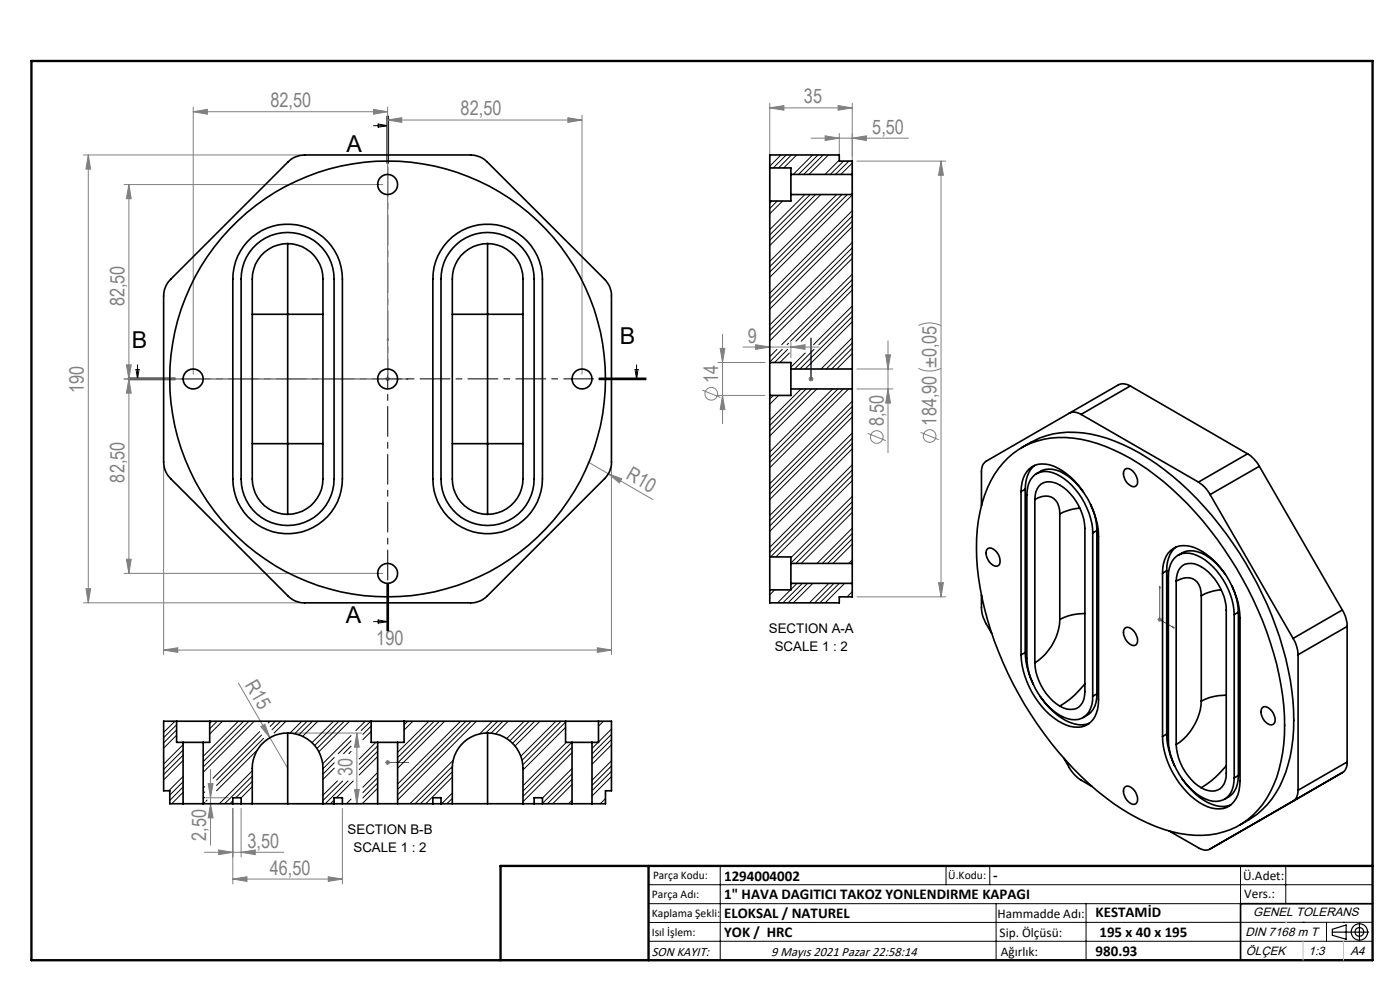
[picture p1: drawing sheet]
<svg xmlns="http://www.w3.org/2000/svg" width="297mm" height="210mm" viewBox="0 0 297 210" stroke-linecap="round" stroke-linejoin="round" font-family="sans-serif">
<g fill="none" stroke="#808080" stroke-width=".21">
<path d="M17.7 32.9h45.9M18.7 32.9l.5 3h-1zM18.7 32.9v95M26.3 39.1h54.9M27.3 39.1l.5 3h-1zM27.3 39.1v82.5M41 23.7l3-.5v1zM41 22.7v56.7M41 23.7h41.2M79.2 23.2l3 .5-3 .5zM82.2 25.5l3-.5v1zM82.2 22.7v56.7"/>
<path d="M82.2 25.5h41.3M120.5 25l3 .5-3 .5zM123.5 24.4v55M163.3 22.9l3-.5v1zM163.3 21.9v19.7M163.3 22.9h17.5M172 29.3h20.7M175 28.8l3 .5-3 .5zM177.8 22.4l3 .5-3 .5zM178 28.3v4.9M180.8 29.3l3-.5v1zM180.8 21.9v18.3"/>
<path d="M181.8 34.2h18.8M199.6 34.2v92.4M199.6 34.2l.5 3h-1zM26.8 77.4h1l-.5 3zM82.2 79.9v1M152.3 76.9h10M152.8 73.9h1l-.5 3zM153.3 70.9v19M157.6 73.6h16.2M160.3 73.1l3 .5-3 .5zM167.8 73.6l3-.5v1zM167.8 72.6v3.3"/>
<path d="M172 79.9v1M181.8 78.3h7.6M187.9 75.3h1l-.5 3zM188.4 72.3v23.7M194.8 78.1a5.4 5.4 0 0 0 4.8 0M194.8 69.1l.3-.2a5.4 5.4 0 0 1 4.5 .2M26.3 80.4h54.9M27.3 80.4l.5 3h-1zM34.7 99v39.9M81.7 80.4h1M81.9 80l.7 .7M82.6 80l-.7 .7"/>
<path d="M124.7 98l4.3 2.5M129.7 99v39.9M149 82.8l3.8 1.5M152.3 83.9h10M153.3 83.9l.5 3h-1zM171.6 80.4h.9M171.7 80l.7 .7M172.4 80l-.7 .7M181.8 82.5h7.6M184.1 91.9l3.8 1.6M188.4 82.5l.5 3h-1zM195.3 91.7l3.8 1.6"/>
<path d="M26.8 118.6h1l-.5 3zM129 100.5l2.9 1.1-.5 .8zM129 100.5l9.5 5.5M17.7 127.9h45.9M18.2 124.9h1l-.5 3zM26.3 121.6h54.9M34.7 137.9l3-.5v1zM34.7 137.9h95M126.7 137.4l3 .5-3 .5zM181.8 126.6h18.8M199.1 123.6h1l-.5 3zM245.5 131.4h1"/>
<path d="M245.7 131.1l.7 .7M246 130.9v1M246.4 131.1l-.7 .7M50.6 144.9l6.7 11.6M55.3 154.1l.9-.5 1.1 2.9zM57.3 156.5l3.7 6.5M62 155.5h14.7M75.7 155.5v15M75.7 155.5l.5 3h-1zM43.7 169.2h4.7M44.2 166.2h1l-.5 3zM44.7 170.5l.5 3h-1z"/>
<path d="M44.7 163.2v16.1M49.4 171.5v16M51.2 171.5v10.3M62 170.5h14.7M72.6 171.5v16M75.2 167.5h1l-.5 3zM81.7 161.7h1M81.9 161.4l.7 .7M82.2 161.2v1M82.6 161.4l-.7 .7M43.4 180.8h16.8M46.4 180.3l3 .5-3 .5z"/>
<path d="M49.4 186.5l3-.5v1zM49.4 186.5h23.2M51.2 180.8l3-.5v1zM69.6 186l3 .5-3 .5z"/>
<circle cx="150.9" cy="83.5" r="1.34"/>
<circle cx="186" cy="92.7" r="1.34"/>
<circle cx="197.2" cy="92.5" r="1.34"/>
</g>
<g fill="none" stroke="#000" stroke-width=".25">
<path d="M282.6 197.7h7.8M282.6 197.1l3-.9v3l-3-.8zM288.4 195.8v3.8M106.2 203.7h185"/>
<circle cx="288.4" cy="197.7" r="1.74"/>
<circle cx="288.4" cy="197.7" r=".93"/>
</g>
<g fill="none" stroke="#00f" stroke-width=".21">
<path d="M82.2 71.7l.1 .4h-.2zM82.2 71.7v8.7h4.4M172 71.7v.4v-.4M172 71.7v8.7M86.1 80.3l.5 .1-.5 .1zM172 80.3v.2zM172 80.4h.1M246 124.3l.1 .4h-.1zM246 124.3v7.1l3.1 1.8M248.8 132.9l.3 .3-.3-.1zM82.1 161.7h.2zM82.2 161.7h.1"/>
<path d="M82.2 161.7h4.4M86.6 161.7h-.5h.5"/>
</g>
<path d="M82.3 24.6v109.2" fill="none" stroke="#000" stroke-width=".21" stroke-dasharray="6.3 1.3 1.3 1.3" stroke-dashoffset="-.6"/>
<path d="M137.1 80.4h-109.9" fill="none" stroke="#000" stroke-width=".21" stroke-dasharray="6.3 1.3 1.3 1.3" stroke-dashoffset="-1"/>
<g fill="none" stroke="#000" stroke-width=".21">
<path d="M79.2 26.7h3M80.2 26.3l2 .4-2 .3zM82.1 24.6v10M82.3 24.6v10M82.4 24.6v10M28.9 78.4h.6l-.3 2zM29.2 77.4v3M134.7 78.4h.7l-.4 2zM135 77.4v3M27.2 80.4h10M27.2 80.2h10M27.2 80.5h10"/>
<path d="M127.1 80.4h10M127.1 80.2h10M127.1 80.5h10M79.2 131.9h3M80.2 131.5l2 .4-2 .3zM82.1 123.8v10M82.3 123.8v10M82.4 123.8v10zM137.6 187.7h153.6M137.6 191.7h153.6M137.6 199.7h153.6M152.8 183.7v20"/>
<path d="M200.7 183.7v4M210 183.7v4M211.3 191.7v12M230.4 191.7v12M263.2 183.7v20M272.8 183.7v8M276.4 195.6h.1M281.4 195.6v4.1M285 195.6h.1M291.2 195.6l-153.6 .1"/>
</g>
<path d="M291.2 191.7h-28v12" fill="none" stroke="#000" stroke-width=".35"/>
<path d="M6.7 12.9h284.5v190.8h-284.5zM137.6 183.7v20M291.2 183.7h-185v20" fill="none" stroke="#000" stroke-width=".5"/>
<path d="M276.4 199.7v4M285 199.7v4" fill="none" stroke="#c0c0c0" stroke-width=".21"/>
<path d="M272.8 195.6h.1" fill="none" stroke="#c0c0c0" stroke-width=".25"/>
<g fill="#00f">
<path d="M86.1 80.3l.5 .1-.5 .1zM82.2 71.7l.1 .4h-.2z"/>
<path d="M86.1 161.7h.5zM82.1 161.7h.2zM86.1 161.7h.5zM82.1 161.7h.2z"/>
<path d="M248.8 132.9l.3 .3-.3-.1zM246 124.3l.1 .4h-.1zM172 80.3v.2zM172 71.7v.4zM172 80.3v.2zM172 71.7v.4z"/>
</g>
<g fill="#808080">
<path d="M55.3 154.1l.9-.5 1.1 2.9z"/>
<path d="M129 100.5l2.9 1.1-.5 .8z"/>
<path d="M79.2 23.2l3 .5-3 .5zM41 23.7l3-.5v1zM167.8 73.6l3-.5v1zM160.3 73.1l3 .5-3 .5z"/>
<path d="M82.2 25.5l3-.5v1zM120.5 25l3 .5-3 .5zM163.3 22.9l3-.5v1zM177.8 22.4l3 .5-3 .5zM46.4 180.3l3 .5-3 .5zM51.2 180.8l3-.5v1zM49.4 186.5l3-.5v1zM69.6 186l3 .5-3 .5z"/>
<path d="M180.8 29.3l3-.5v1zM175 28.8l3 .5-3 .5z"/>
<path d="M199.6 34.2l.5 3h-1zM199.1 123.6h1l-.5 3z"/>
<path d="M27.3 80.4l.5 3h-1zM26.8 118.6h1l-.5 3z"/>
<path d="M75.2 167.5h1l-.5 3zM75.7 155.5l.5 3h-1z"/>
<path d="M18.2 124.9h1l-.5 3zM18.7 32.9l.5 3h-1z"/>
<path d="M27.3 39.1l.5 3h-1zM26.8 77.4h1l-.5 3z"/>
<path d="M152.8 73.9h1l-.5 3zM153.3 83.9l.5 3h-1zM187.9 75.3h1l-.5 3zM188.4 82.5l.5 3h-1zM44.2 166.2h1l-.5 3zM44.7 170.5l.5 3h-1z"/>
<path d="M34.7 137.9l3-.5v1zM126.7 137.4l3 .5-3 .5z"/>
</g>
<g fill="none" stroke="#000" stroke-width=".35">
<path d="M163.3 35.6v7M163.3 35.6v-2.7h14.7v1.3h2.8v2.8M163.3 35.6h4.5v1.4M167.8 37v4.3M167.8 37h13M180.8 37v4.3M36.2 59.3l24.9-24.9a5 5 0 0 1 3.5-1.5h35.2a5 5 0 0 1 3.6 1.5l24.9 24.9a4.8 4.8 0 0 1 1.4 3.5v35.2a4.8 4.8 0 0 1-1.4 3.5l-24.9 24.9a4.8 4.8 0 0 1-3.6 1.5h-35.2a4.8 4.8 0 0 1-3.5-1.5l-24.9-24.9a5 5 0 0 1-1.5-3.5v-35.2a5 5 0 0 1 1.5-3.5zM52.6 51.2a11.6 11.6 0 0 1 12.7-2.8 11.6 11.6 0 0 1 7.3 10.8v42.4a11.6 11.6 0 0 1-11.6 11.6 11.6 11.6 0 0 1-11.6-11.6v-42.4a11.5 11.5 0 0 1 3.2-8zM53.6 52.6a9.9 9.9 0 0 1 10.9-2.7 9.9 9.9 0 0 1 6.4 9.3v42.4a9.9 9.9 0 0 1-9.9 9.9 9.9 9.9 0 0 1-9.8-9.9v-42.4a9.8 9.8 0 0 1 2.4-6.6zM61 51.7a7.5 7.5 0 0 0-7.5 7.5v42.4a7.5 7.5 0 0 0 7.5 7.5M61 51.7a7.5 7.5 0 0 1 7.5 7.5v42.4a7.5 7.5 0 0 1-7.5 7.5M61 51.7v15"/>
<path d="M95 51.2a11.6 11.6 0 0 1 12.8-2.8 11.6 11.6 0 0 1 7.3 10.8v42.4a11.6 11.6 0 0 1-11.6 11.6 11.6 11.6 0 0 1-11.7-11.6v-42.4a11.5 11.5 0 0 1 3.2-8zM96.1 52.6a9.9 9.9 0 0 1 10.9-2.6 9.9 9.9 0 0 1 6.3 9.2v42.4a9.9 9.9 0 0 1-9.9 9.9 9.9 9.9 0 0 1-9.8-9.9v-42.4a9.6 9.6 0 0 1 2.5-6.6zM103.4 51.7a7.5 7.5 0 0 0-7.4 7.5v42.4a7.5 7.5 0 0 0 7.4 7.5M103.4 51.7v15M103.4 51.7a7.5 7.5 0 0 1 7.5 7.5v42.4a7.5 7.5 0 0 1-7.5 7.5M163.3 42.6v34.3M167.8 41.3v1.3h-4.5M167.8 41.3h13M180.8 41.3v37M53.5 66.7h7.5M61 66.7h7.5M61 66.7v27.4"/>
<path d="M96 66.7h7.4M103.4 66.7h7.5M103.4 66.7v27.4M163.3 76.9v7M163.3 76.9h4.5v1.4M167.8 78.3v4.2M167.8 78.3h13M180.8 78.3v4.2M53.5 94.1h7.5M61 94.1v15M61 94.1h7.5M96 94.1h7.4"/>
<path d="M103.4 94.1v15M103.4 94.1h7.5M163.3 83.9v34.2M167.8 82.5v1.4h-4.5M167.8 82.5h13M180.8 82.5v37M213.8 97.1a17.2 17.2 0 0 1 15.6-3.9 41.4 41.4 0 0 1 19.2 10.5 76.3 76.3 0 0 1 23.1 41.6 38.1 38.1 0 0 1-1.5 21.2 16.7 16.7 0 0 1-18.2 10.6 38.1 38.1 0 0 1-19.2-9.3 75.7 75.7 0 0 1-25.2-45.3 35.1 35.1 0 0 1 2.6-20.5 18.3 18.3 0 0 1 3.6-4.9zM216.7 95a19.7 19.7 0 0 1 18.1-2.1 49.9 49.9 0 0 1 20.7 14.7 75.9 75.9 0 0 1 18.5 38.8 35.4 35.4 0 0 1-2.5 20.5 18.6 18.6 0 0 1-8.5 8.1M219.5 98.7a5.9 5.9 0 0 0-2 5.1M226.8 87.7l-17.6 10.1a2.41 2.41 0 0 0-1 2.3v7.2M226.8 87.7a2.58 2.58 0 0 1 2.5 .2M229.3 87.9l24.9 14.4"/>
<path d="M238.5 99.7a1.31 1.31 0 0 1 2.1 .6l.3 .4a1.9 1.9 0 0 1 0 2.4 2.06 2.06 0 0 1-2.4-1.6 1.92 1.92 0 0 1 0-1.8zM239.8 81.9a2.59 2.59 0 0 0-2.5-.3l-10.5 6.1M239.8 81.9l-10.5 6M239.8 81.9l24.9 14.4M264.7 96.3a6.8 6.8 0 0 1 2.5 2.6M264.7 96.3l-10.5 6M267.2 98.9l-10.5 6M267.2 98.9l17.6 30.5M163.3 118.1v7M163.3 118.1h4.5v1.4M167.8 119.5v4.2M167.8 119.5h13"/>
<path d="M180.8 119.5v4.2M209.4 116.5a1.33 1.33 0 0 1 2 .6 2.27 2.27 0 0 1 .3 2.9 2.05 2.05 0 0 1-2.3-1.7 1.84 1.84 0 0 1 0-1.8zM216.6 104.3a5.6 5.6 0 0 1 2.9-5.6 7 7 0 0 1 6.7 1.7 18.2 18.2 0 0 1 6.8 13.4v34.6a5.3 5.3 0 0 1-3.6 5.8 8.4 8.4 0 0 1-6.8-2.7 18.7 18.7 0 0 1-6-12.6M216.6 104.3v34.6M217.5 103.8l-.9 .5M217.5 103.8v34.6M219.5 106a3.4 3.4 0 0 1 2.5-3.8 6.9 6.9 0 0 1 5.7 3.3 12 12 0 0 1 2.5 6.6v34.6a3.4 3.4 0 0 1-2.5 3.8 4.1 4.1 0 0 1-2.9-.7M219.5 106a3.1 3.1 0 0 1 5.1 1.4l.2 1.6M219.5 106v34.6M219.9 100.5a4.9 4.9 0 0 1 5.8 0 12.8 12.8 0 0 1 4.1 3.9M224.8 109v22.4M229.1 107.8h-.5a10.9 10.9 0 0 0-3.8 1.2"/>
<path d="M231.4 107l.1 .2a12.5 12.5 0 0 1 1.2 5.3M231.8 113.1a15 15 0 0 0-7.8-12.6 4 4 0 0 0-6.1 3.6l-.1 35.5a15.1 15.1 0 0 0 7.9 12.5 3.9 3.9 0 0 0 5.9-2.6l.2-1.8M231.8 113.1v34.6M232.7 112.5v34.7M232.7 112.5l-.9 .6M249.5 116.1a5.7 5.7 0 0 0-2 5M249.9 117.8a4.9 4.9 0 0 1 5.8-.1 14.5 14.5 0 0 1 4.2 4M254.2 102.3a7.1 7.1 0 0 1 2.5 2.6M256.7 104.9l17.6 30.5M167.8 123.7v1.4h-4.5M167.8 123.7h13M180.8 123.7v2.9h-2.8v1.3h-14.7v-2.8"/>
<path d="M208.2 126.2v2.7a6.8 6.8 0 0 0 1 3.5l1.2 1.9M217.5 138.4a16.4 16.4 0 0 0 1.7 6.8M217.5 138.4l-.9 .5M224.8 131.4a11.6 11.6 0 0 1-5.3 9.2M230.2 130.1l-.6 .1a10.6 10.6 0 0 0-4.8 1.2M238.5 133.4a1.31 1.31 0 0 1 2.1 .5l.3 .5a1.9 1.9 0 0 1 0 2.4 2.05 2.05 0 0 1-2.4-1.7 1.84 1.84 0 0 1 0-1.7zM246.6 121.6a5.3 5.3 0 0 1 3.6-5.8 8.4 8.4 0 0 1 6.8 2.7 18.7 18.7 0 0 1 6.1 12.6v34.6a5.6 5.6 0 0 1-2.9 5.6 7 7 0 0 1-6.7-1.7 18.5 18.5 0 0 1-6.9-13.4M246.6 121.6v34.6M247.5 121.1l-.9 .5M247.5 121.1v34.6M249.5 123.3a3.4 3.4 0 0 1 2.5-3.8 5.8 5.8 0 0 1 5 2.6 11.8 11.8 0 0 1 3.1 7.3v34.6a3.1 3.1 0 0 1-3.8 3.7l-1.5-.6M249.5 123.3a3.4 3.4 0 0 1 4.5 .2 4.4 4.4 0 0 1 .8 2.9"/>
<path d="M249.5 123.3v34.6M254.8 126.4v22.3M259.1 125.1l-.5 .1a10.4 10.4 0 0 0-3.8 1.2M261.4 124.3l.1 .3a14.1 14.1 0 0 1 1.2 5.2M261.8 130.4a15.1 15.1 0 0 0-7.8-12.5 4 4 0 0 0-6.1 3.4v35.6a15.1 15.1 0 0 0 7.8 12.6 4 4 0 0 0 6.1-3.6v-.9M261.8 130.4v34.6M262.7 129.8v34.7M262.7 129.8l-.9 .6M274.3 135.4a7.3 7.3 0 0 1 1.1 3.5M275.4 138.9v28.7M284.8 129.4a6.8 6.8 0 0 1 1 3.5M284.8 129.4l-10.5 6"/>
<path d="M285.8 132.9l-10.4 6M285.8 132.9v28.7M37.5 153h7M37.5 153h-2.8v14.7h1.3v2.8h2.8M37.5 153v4.5h1.3M38.8 157.5h4.3M38.8 157.5v13M43.1 157.5v13M44.5 153v4.5h-1.4M44.5 153h34.2M61 155.5a7.4 7.4 0 0 1 7.5 7.5v7.5M61 155.5a7.5 7.5 0 0 0-7.5 7.5v7.5"/>
<path d="M61 155.5v15M78.7 153h7M78.7 153v4.5h1.4M80.1 157.5h4.2M80.1 157.5v13M84.3 157.5v13M85.7 153v4.5h-1.4M85.7 153h34.3M103.4 155.5a7.5 7.5 0 0 1 7.5 7.5v7.5M103.4 155.5a7.4 7.4 0 0 0-7.4 7.5v7.5M103.4 155.5v15M120 153h7"/>
<path d="M120 153v4.5h1.4M121.4 157.5h4.2M121.4 157.5v13M125.6 157.5v13M127 153h2.7v14.7h-1.3v2.8h-2.8M127 153v4.5h-1.4M219.5 140.6a11.7 11.7 0 0 0 5.3 9.2M220.7 147.8a13 13 0 0 0 8.1 5.9l.8 .1 1.5-.4M230.2 145.1l-.4 .3a18 18 0 0 1-5 4.4M232.7 147.2a4.8 4.8 0 0 1-2.9 5M232.7 147.2l-.9 .5M247.5 155.7a16 16 0 0 0 1.7 6.8"/>
<path d="M247.5 155.7l-.9 .5M249.5 157.9a11.7 11.7 0 0 0 5.3 9.2M254.8 148.7a11.8 11.8 0 0 1-5.3 9.2M260.1 147.5h-.5a10.6 10.6 0 0 0-4.8 1.2M267.7 150.2a1.02 1.02 0 0 1 1.7 .2 2.84 2.84 0 0 1 .9 3 1.33 1.33 0 0 1-2-.5l-.4-.4a2.35 2.35 0 0 1-.2-2.3zM38.8 170.5h4.3M43.1 170.5h6.3M49.4 170.5h1.8M49.4 170.5v-1.3h1.8v1.3M51.2 170.5h2.3M53.5 170.5h7.5M61 170.5h7.5"/>
<path d="M68.5 170.5h2.4M70.9 170.5h1.7M70.9 170.5v-1.3h1.7v1.3M72.6 170.5h7.5M80.1 170.5h4.2M84.3 170.5h7.5M91.8 170.5h1.8M91.8 170.5v-1.3h1.8v1.3M93.6 170.5h2.4M96 170.5h7.4M103.4 170.5h7.5M110.9 170.5h2.4"/>
<path d="M113.3 170.5h1.8M113.3 170.5v-1.3h1.8v1.3M115.1 170.5h6.3M121.4 170.5h4.2M225.7 160.9l1.1 1.9a7.6 7.6 0 0 0 2.5 2.7l2.3 1.3M238.8 166.9a2.03 2.03 0 0 1 2.3 1.6 1.33 1.33 0 0 1-.5 2.1 2.75 2.75 0 0 1-2.1-3.5zM248 176.3l6.2 3.5a2.31 2.31 0 0 0 2.5 .3M250.7 165.1a12.8 12.8 0 0 0 8.1 6h.8l1.5-.3M260.1 162.4l-.2 .4a19.6 19.6 0 0 1-5.1 4.3M262.7 164.5a4.9 4.9 0 0 1-2.9 5M262.7 164.5l-.9 .5M275.4 167.6a2.52 2.52 0 0 1-1.1 2.3l-17.6 10.2"/>
<path d="M285.8 161.6a2.39 2.39 0 0 1-1 2.3l-28.1 16.2M285.8 161.6l-10.4 6"/>
<circle cx="82.2" cy="39.1" r="2.13"/>
<circle cx="41" cy="80.4" r="2.13"/>
<circle cx="82.2" cy="80.4" r="46.2"/>
<circle cx="82.2" cy="80.4" r="2.12"/>
<circle cx="123.5" cy="80.4" r="2.12"/>
<circle cx="82.2" cy="121.6" r="2.12"/>
</g>
<g fill="none" stroke="#000" stroke-width=".21">
<path d="M165.7 32.9l-2.4 2.4M166.8 32.9l-2.8 2.7M167.9 32.9l-2.7 2.7M169 32.9l-2.7 2.7M172.4 32.9l-4.1 4.1M173.5 32.9l-4.1 4.1M174.6 32.9l-4.1 4.1M175.8 32.9l-4.2 4.1M178 34l-3 3M179 34.2l-2.9 2.8M180.1 34.2l-2.9 2.8M180.8 34.6l-2.4 2.4"/>
<path d="M163.8 42.6l-.5 .5M164.9 42.6l-1.6 1.6M166 42.6l-2.7 2.8M170.7 41.3l-7.4 7.4M171.9 41.3l-8.6 8.5M173 41.3l-9.7 9.7M174.1 41.3l-10.8 10.8M177.5 41.3l-14.2 14.1M178.6 41.3l-15.3 15.3M179.7 41.3l-16.4 16.4M180.8 44.7l-17.5 17.5M180.8 51.4l-17.5 17.5"/>
<path d="M180.8 45.8l-17.5 17.5M180.8 52.6l-17.5 17.5M180.8 46.9l-17.5 17.5M180.8 53.7l-17.5 17.5M180.8 41.3l-17.5 17.5M180.8 48.1l-17.5 17.5M180.8 54.8l-17.5 17.5M180.8 58.2l-15 14.9M180.8 59.3l-13.1 13.1M164.8 74.1l-1.5 1.6M165.9 74.1l-2.6 2.7M167.1 74.1l-2.8 2.8"/>
<path d="M167.3 72.8l-.3 .3M167.5 74.9l-2 2M170.8 74.9l-3 3M172.7 74.1l-4.1 4.2M180.8 71.6l-6.6 6.7M180.8 68.3l-10 10M180.8 75l-3.3 3.3M180.8 72.8l-5.5 5.5M180.8 67.2l-11.1 11.1M180.8 73.9l-4.4 4.4M180.8 61.5l-10.8 10.9M180.8 64.9l-8.2 8.2"/>
<path d="M180.8 66l-7.1 7.1M180.8 60.4l-12 12M164 83.9l-.7 .8M165.2 83.9l-1.9 1.9M169.9 82.5l-6.6 6.6M171 82.5l-7.7 7.8M172.2 82.5l-8.9 8.9M173.3 82.5l-10 10M176.6 82.5l-13.3 13.4M177.8 82.5l-14.5 14.5M178.9 82.5l-15.6 15.6M180 82.5l-16.7 16.7"/>
<path d="M180.8 85.1l-17.5 17.5M180.8 91.9l-17.5 17.5M180.8 98.6l-17.5 17.5M180.8 86.2l-17.5 17.5M180.8 92.9l-17.5 17.5M180.8 99.7l-17.5 17.5M180.8 87.3l-17.5 17.5M180.8 94.1l-17.5 17.5M180.8 88.5l-17.5 17.5M180.8 95.2l-17.5 17.5M180.8 105.3l-13 13M180.8 112l-7.5 7.5"/>
<path d="M180.8 118.8l-.7 .7M180.8 106.4l-13 13M180.8 113.2l-6.4 6.3M180.8 100.8l-17.3 17.3M180.8 107.6l-12 11.9M180.8 114.3l-5.2 5.2M180.8 101.9l-16.2 16.2M180.8 108.7l-10.8 10.8M180.8 115.4l-4.1 4.1M164.3 125.1l-1 1.1M167.7 125.1l-2.7 2.8M169.1 123.7l-1.3 1.4"/>
<path d="M170.2 123.7l-4.1 4.2M171.3 123.7l-4.1 4.2M172.4 123.7l-4.1 4.2M175.8 123.7l-4.1 4.2M176.9 123.7l-4.1 4.2M178 123.7l-4.1 4.2M179.2 123.7l-4.2 4.2M180.8 125.5l-1.1 1.1M37.1 153l-2.4 2.4M37.5 153.7l-2.8 2.8M37.5 154.8l-2.8 2.8M37.5 156l-2.8 2.7"/>
<path d="M38.8 158l-4.1 4.1M38.8 159.1l-4.1 4.1M44.9 153l-.4 .4M46.1 153l-1.6 1.6M47.2 153l-2.7 2.7M50.6 153l-7.5 7.4M51.7 153l-8.6 8.6M52.8 153l-9.7 9.7M53.9 153l-10.8 10.8M54.7 159l-8.8 8.7M55.1 155.2l-9.9 9.9M55.5 155.9l-9.6 9.6"/>
<path d="M55.9 156.6l-10 10M57.3 153l-.4 .4M58.4 153l-1.1 1.1M59.5 153l-1.8 1.8M60.7 153l-2.6 2.5M64 153l-2.5 2.5M65.2 153l-2.7 2.6M66.3 153l-2.9 2.9M67.4 153l-3.2 3.2M70.8 153l-4.6 4.5M71.9 153l-5.2 5.1M73 153l-5.8 5.8"/>
<path d="M74.2 153l-6.6 6.5M74.5 156l-6.1 6M74.5 158.3l-1.6 1.6M74.5 157.2l-2.7 2.7M74.5 159.4l-.5 .5M77.5 153l-2 2M78.6 153l-2 2M78.7 154l-1.7 1.8M78.7 155.1l-1.7 1.8M79.7 157.5l-3.5 3.5M80.1 158.2l-3.9 3.9M80.1 159.4l-3.9 3.9"/>
<path d="M86.5 153l-.8 .7M87.6 153l-1.9 1.9M91 153l-6.7 6.6M92.1 153l-7.8 7.7M93.2 153l-8.9 8.8M94.3 153l-10 10M97.7 153l-13.4 13.3M98.8 153l-14.5 14.5M99.9 153l-15.6 15.6M101.1 153l-16.8 16.7M104.5 153l-2.8 2.7M105.6 153l-2.6 2.5"/>
<path d="M106.7 153l-2.5 2.5M107.8 153l-2.7 2.7M111.2 153l-3.7 3.7M112.3 153l-4.1 4.2M113.4 153l-4.7 4.7M114.5 153l-5.2 5.2M117.9 153l-7.4 7.4M119 153l-8.3 8.3M120 153.2l-9.1 9M120 154.3l-9.1 9M120.2 157.5l-9.3 9.2M121.3 157.5l-10.4 10.3"/>
<path d="M121.4 158.5l-10.5 10.4M121.4 159.7l-10.5 10.4M126.9 157.5l-1.3 1.3M128 153l-1 1M129.7 154.6l-2.7 2.8M129.7 155.8l-4.1 4.1M129.7 156.9l-4.1 4.1M129.7 158l-4.1 4.1M38.8 164.7l-3 3M38.8 165.8l-2.8 2.9M38.8 160.2l-4.1 4.1M38.8 166.9l-2.8 2.9"/>
<path d="M38.8 161.3l-4.1 4.1M38.8 168.1l-2.4 2.4M43.4 166.9l-.3 .3M43.4 168l-.3 .3M43.4 169.1l-.3 .3M43.4 170.2l-.2 .3M43.9 169.7l-.2 .3M49.4 169.9l-.6 .6M53.5 163.5l-7 7M53.5 170.2l-.2 .3M53.5 164.6l-5.8 5.9M53.5 165.8l-3.5 3.4"/>
<path d="M53.5 166.9l-2.3 2.4M70.9 169.7l-.8 .8M70.9 160.7l-2.4 2.4M70.9 161.8l-2.4 2.4M70.9 162.9l-2.4 2.4M71.6 165.7l-3.1 3M72.7 165.7l-4.2 4.1M73.8 165.7l-4.8 4.8M74.5 169.5l-1 1M74.9 165.7l-3.5 3.5M80.1 160.5l-3.9 3.9M80.1 167.2l-3.1 3.1"/>
<path d="M80.1 163.9l-3.1 3.1M80.1 165l-3.1 3.1M80.1 166.1l-3.1 3.2M96 168.2l-2.3 2.3M96 162.6l-7.9 7.9M96 169.4l-1.2 1.1M96 163.7l-6.8 6.8M96 170.5h-.1M96 164.8l-5.7 5.7M96.1 161.3l-9.1 9.2M121.4 163l-6.3 6.3M121.4 169.7l-.8 .8"/>
<path d="M121.4 164.1l-6.3 6.3M121.4 165.3l-5.3 5.2M121.4 166.4l-4.1 4.1M128.4 169.4l-1 1.1M129.7 161.4l-4.1 4.1M129.7 162.5l-4.1 4.1M129.7 163.6l-4.1 4.1M129.7 164.7l-4.1 4.2"/>
</g>
<g font-size="4.9">
<text x="73.5" y="32.2">A</text>
<text x="28" y="73.8">B</text>
<text x="131.5" y="72.9">B</text>
<text x="73.4" y="132.1">A</text>
</g>
<g font-size="4.2" fill="#808080">
<text x="57.4" y="22.7">82,50</text>
<text x="170.6" y="21.9">35</text>
<text x="97.7" y="24.5">82,50</text>
<text x="185" y="28.3">5,50</text>
<text x="26.4" y="65" transform="rotate(-90 26.4 65)">82,50</text>
<text x="158.6" y="72.7">9</text>
<text x="17.8" y="83.3" transform="rotate(-90 17.8 83.3)">190</text>
<text x="152.4" y="81.3" transform="rotate(-90 152.4 81.3)">14</text>
<text x="187.5" y="90.5" transform="rotate(-90 187.5 90.5)">8,50</text>
<text x="198.7" y="90.3" transform="rotate(-90 198.7 90.3)">184,90 ±0,05</text>
<text x="132.6" y="101.5" transform="rotate(30 132.6 101.5)">R10</text>
<text x="26.4" y="102.4" transform="rotate(-90 26.4 102.4)">82,50</text>
<text x="79.8" y="136.9">190</text>
<text x="51.9" y="145.3" transform="rotate(60 51.9 145.3)">R15</text>
<text x="74.8" y="164.7" transform="rotate(-90 74.8 164.7)">30</text>
<text x="43.7" y="178.3" transform="rotate(-90 43.7 178.3)">2,50</text>
<text x="52.5" y="179.8">3,50</text>
<text x="57.2" y="185.5">46,50</text>
</g>
<g font-size="3.2">
<text x="153.6" y="186.8">1294004002</text>
<text x="153.6" y="190.8">1&quot; HAVA DAGITICI TAKOZ YONLENDIRME KAPAGI</text>
<text x="210.7" y="186.6">-</text>
<text x="153.6" y="194.8">ELOKSAL / NATUREL</text>
<text x="232.4" y="194.5">KESTAMİD</text>
<text x="153.6" y="198.8">YOK / HRC</text>
<text x="232.4" y="202.8">980.93</text>
<text x="233.2" y="198.8">195 x 40 x 195</text>
</g>
<g font-size="2.8">
<text x="163.1" y="134.2">SECTION A-A</text>
<text x="164.4" y="138">SCALE 1 : 2</text>
<text x="73.7" y="176.9">SECTION B-B</text>
<text x="75" y="180.7">SCALE 1 : 2</text>
<text x="263.7" y="186.7">Ü.Adet:</text>
<text x="263.9" y="190.5">Vers.:</text>
<text x="211.6" y="194.8">Hammadde Adı:</text>
<text x="138.3" y="202.8">SON KAYIT:</text>
<text x="163.6" y="202.8">9 Mayıs 2021 Pazar 22:58:14</text>
<text x="212.1" y="198.7">Sip. Ölçüsü:</text>
<text x="212.3" y="202.7">Ağırlık:</text>
</g>
<g font-size="2.6">
<text x="265.9" y="194.4">GENEL TOLERANS</text>
<text x="264.2" y="198.5">DIN 7168 m T</text>
<text x="264.3" y="202.6">ÖLÇEK</text>
<text x="277.6" y="202.6">1:3</text>
<text x="286.5" y="202.6">A4</text>
</g>
<g font-size="2.5">
<text x="138.3" y="190.5">Parça Adı:</text>
<text x="138.5" y="186.5">Parça Kodu:</text>
<text x="201.2" y="186.5">Ü.Kodu:</text>
<text x="138.3" y="194.5">Kaplama Şekli:</text>
<text x="138.3" y="198.6">Isıl İşlem:</text>
</g>
</svg>
